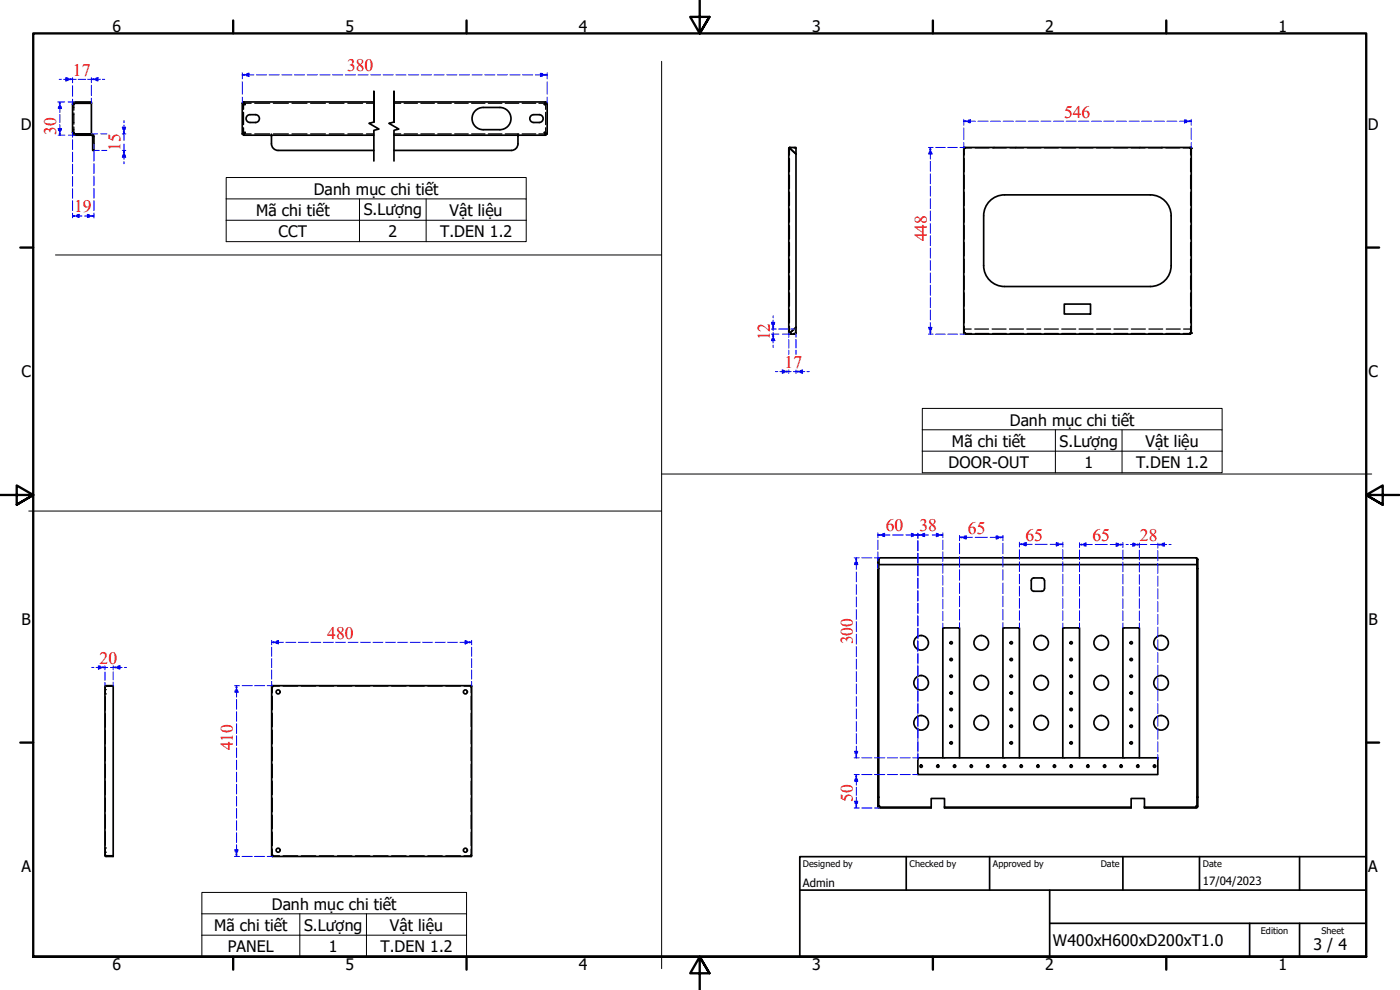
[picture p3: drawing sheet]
<svg xmlns="http://www.w3.org/2000/svg" width="420mm" height="297mm" viewBox="0 0 420 297" stroke-linecap="round" stroke-linejoin="round" font-family="sans-serif">
<!-- layer: Hidden (ISO) -->
<g fill="none" stroke="#000" stroke-width=".38">
<path d="M21.8 38.9h.1M21.8 32.2h.1M21.8 36.8h.1M21.8 34.4h.1M21.8 39.7h.1M21.8 31.4h.1M22 39.7l.2 .2M22 38.9h.2M22 32.2h.2M22 36.8h.2M22 34.4h.2M22.2 31.2v1.9"/>
<path d="M22.2 33.9v3.4M22.2 38.1v1.8M22.2 31.2l-.2 .2M22.2 40l.1 .1M22.3 31l-.1 .2M22.5 31l-.1 .1M73.1 38.3v1.9h2.3M73.1 33.7v3.7M75.4 31h-2.3v1.8M76.5 31h4.5M82 31h4.6M87.6 31h4.5"/>
<path d="M93.2 31h4.5M98.8 31h4.5M104.4 31h4.4M110 31h2.2M118.2 31h2.1M121.3 31h4M126.3 31h4.1M131.4 31h4M136.5 31h4M141.5 31h4M146.6 31h4M151.6 31h4.1"/>
<path d="M156.7 31h4.1M161.7 31h2.1v1.8M163.8 33.7v3.7M163.8 38.3v1.9h-2.1M22.4 40.1l.1 .1M76.5 40.2h4.5M81.5 40.2v.1M81.5 40.4v.2M82 40.2h4.6M87.6 40.2h4.5M93.2 40.2h4.5M98.8 40.2h4.5"/>
<path d="M104.4 40.2h4.4M110 40.2h2.2M118.2 40.2h2.1M121.3 40.2h4M126.3 40.2h4.1M131.4 40.2h4M136.5 40.2h4M141.5 40.2h4M146.6 40.2h4M151.6 40.2h4.1M155.4 40.2v.1M155.4 40.4v.2"/>
<path d="M156.7 40.2h4.1M236.7 58.5h.2M236.9 44.5v2M236.9 47.5v4M236.9 52.6v4M236.9 57.6v4M237 44.4h.6M238.3 44.4h.6M238.4 44.3v.1M289.2 46.2h.2M289.2 44.5h.2M289.4 44.5h.1"/>
<path d="M289.4 44.5v2M289.4 47.5v4M289.4 52.6v4M289.4 57.6v4M289.5 44.4h2.1M292.7 44.4h4.1M297.9 44.4h4.1M298.2 44.3v.1M303.1 44.4h4.1M304.7 44.3v.1M308.3 44.4h4.1M313.4 44.4h4.2"/>
<path d="M318.6 44.4h4.2M323.8 44.4h4.2M329.1 44.4h4.1M334.3 44.4h4.2M339.5 44.4h4.2M341.9 44.3v.1M344.7 44.4h4.2M348.5 44.3v.1M349.9 44.4h4.2M355.1 44.4h2.1M357.2 44.5h.1M357.3 44.5v2"/>
<path d="M357.3 47.5v4M357.3 52.6v4M357.3 57.6v4M357.3 44.5h.2M357.3 46.2h.2M236.9 62.7v4M236.9 67.7v4M236.9 72.8v4M236.9 77.8v4M289.4 62.7v4M289.4 67.7v4M289.4 72.8v4"/>
<path d="M289.4 77.8v4M357.3 62.7v4M357.3 67.7v4M357.3 72.8v4M357.3 77.8v4M236.7 91.2h.2M236.7 94.2h.2M236.7 86h.2M236.9 82.8v4.1M236.9 87.9v4M236.9 92.9v4M236.9 97.9v2"/>
<path d="M238.7 99.9l.1 .1M238.7 99.9v.1M238.7 99.6v.3M238.9 98.7h-.2v.4M289.4 98.2h.1M289.2 99.9h.2M289.4 99.9h.1M289.4 98.7h2.1M289.4 82.8v4.1M289.4 87.9v4M289.4 92.9v4M289.4 97.9v2"/>
<path d="M289.4 100l.1 .3M292.5 98.7h4.2M297.8 98.7h4.1M303 98.7h4.1M308.2 98.7h4.2M313.4 98.7h4.2M318.6 98.7h4.2M323.8 98.7h4.2M329.1 98.7h4.2M334.3 98.7h4.2M339.5 98.7h4.2M344.8 98.7h4.1"/>
<path d="M350 98.7h4.2M355.2 98.7h2.1M357.2 99.9h.1M357.3 100l-.1 .3M357.3 98.2h.2M357.3 99.9h.2M357.3 82.8v4.1M357.3 87.9v4M357.3 92.9v4M357.3 97.9v2M237 100.1h.6M238.1 100.1h.5"/>
<path d="M238.6 100.1h.1M238.6 100.1v.2M289.5 100.1h2.1M292.7 100.1h4.1M297.9 100.1h4.1M303.1 100.1h4.1M308.3 100.1h4.1M313.4 100.1h4.2M318.6 100.1h4.2M323.8 100.1h4.2M329.1 100.1h4.1M334.3 100.1h4.2"/>
<path d="M339.5 100.1h4.2M344.7 100.1h4.2M349.9 100.1h4.2M355.1 100.1h2.1M31.5 206h.2M31.5 206.9h.1M31.5 208.2h.1M31.6 209v4.1M31.6 214.1v4.1M31.6 219.2v4M31.7 205.9l-.1 2.1M31.7 205.9h.1"/>
<path d="M31.8 205.9h-.1M81.7 208.9v4.1M81.7 214v4M81.7 219.1v4.1M83.9 205.9h-2.2v2M85 205.9h4.3M90.4 205.9h4.3M95.8 205.9h4.3M101.3 205.9h4.3M106.7 205.9h4.3M112.1 205.9h4.4M117.5 205.9h4.4"/>
<path d="M122.9 205.9h4.4M128.4 205.9h4.3M133.8 205.9h4.4M139.3 205.9h2.1v2M141.4 208.9v4.1M141.4 214v4M141.4 219.1v4.1M31.6 224.2v4.1M31.6 229.3v4M31.6 234.4v4M31.6 239.4v4M81.7 224.2v4.1"/>
<path d="M81.7 229.3v4M81.7 234.4v4M81.7 239.4v4.2M141.4 224.2v4.1M141.4 229.3v4M141.4 234.4v4M141.4 239.4v4.2M31.5 256.7h.1M31.5 254.4h.1M31.5 255.7h.1M31.6 256.7h.1M31.6 244.5v4"/>
<path d="M31.6 249.5v4.1M31.6 254.6v2.1M31.7 256.8h.1M81.7 254.7v2.1h2.2M81.7 244.6v4.1M81.7 249.7v4M85 256.8h4.3M90.4 256.8h4.3M95.8 256.8h4.3M101.3 256.8h4.3M106.7 256.8h4.3M112.1 256.8h4.4"/>
<path d="M117.5 256.8h4.4M122.9 256.8h4.4M128.4 256.8h4.3M133.8 256.8h4.4M141.4 244.6v4.1M141.4 249.7v4M141.4 254.7v2.1h-2.1"/>
</g>
<g fill="#000">
<circle cx="238.4" cy="44.2" r=".19"/>
<circle cx="289.4" cy="44.5" r=".19"/>
<circle cx="289.5" cy="44.5" r=".19"/>
<circle cx="298.2" cy="44.2" r=".19"/>
<circle cx="304.7" cy="44.2" r=".19"/>
<circle cx="341.9" cy="44.2" r=".19"/>
<circle cx="348.5" cy="44.2" r=".19"/>
<circle cx="357.3" cy="44.5" r=".19"/>
<circle cx="289.4" cy="99.9" r=".19"/>
<circle cx="289.5" cy="99.9" r=".19"/>
<circle cx="357.3" cy="99.9" r=".19"/>
<circle cx="31.6" cy="206" r=".19"/>
<circle cx="31.6" cy="206.9" r=".19"/>
<circle cx="31.6" cy="208.2" r=".19"/>
<circle cx="31.6" cy="255.7" r=".19"/>
<circle cx="31.6" cy="254.4" r=".19"/>
<circle cx="31.6" cy="256.7" r=".19"/>
</g>
<!-- layer: Visible (ISO) -->
<g fill="none" stroke="#000" stroke-width=".51">
<path d="M21.8 31.4v8.3M22.5 31v-.4h4.9v.4M22.5 31l-.7 .4M22.5 30.6a.67 .67 0 0 0-.7 .8M22.5 31h-.2M22.5 31h4.9M27.4 31v9.2h-4.9v.4h4.9v-.4h-4.9M72.7 31v9.2M73.1 30.6l.4 .8-.3-.4 .3 .4-.8-.4M73.1 30.6v.4h-.4M73.1 30.6h39.1M74.3 34.6a4.2 4.2 0 0 1 2.7-.1 1.17 1.17 0 0 1 .8 1.3 1.17 1.17 0 0 1-1.1 1h-1.7a1.17 1.17 0 0 1-1.1-.9 1.17 1.17 0 0 1 .4-1.3z"/>
<path d="M118.2 30.6h45.6M150 38.9a3.3 3.3 0 0 0 3.4-3.3 3.3 3.3 0 0 0-3.3-3.4h-5.1a3.3 3.3 0 0 0-3.3 3.4 3.3 3.3 0 0 0 3.3 3.3h5.1M159.5 34.6a4 4 0 0 1 2.7-.1 1.18 1.18 0 0 1 .8 1.3 1.18 1.18 0 0 1-1.1 1h-1.7a1.17 1.17 0 0 1-1.1-.9 1.17 1.17 0 0 1 .4-1.3zM163.8 31l-.4 .4 .8-.4M163.8 30.6l-.4 .8 .4-.4M163.8 31h.4M163.8 30.6v.4M164.2 31v9.2M22.3 40.1l.2 .1-.7-.5a.76 .76 0 0 0 .7 .9M27.4 40.2l.6 .2 .2 .5v4.2h-.4v-4.2l-.4-.3M72.7 40.2l.8-.5-.4 .5M72.7 40.2h.4"/>
<path d="M73.1 40.2l.4-.5-.4 .9M73.1 40.6h39.1M73.1 40.2v.4M81.5 40.6v2.5a2 2 0 0 0 2 2M83.4 45.1h28.8M118.2 45.1h35.3M118.2 40.6h45.6M155.4 40.6v2.5a2 2 0 0 1-2 2M163.8 40.2l-.4-.5 .8 .5M163.8 40.2l-.4-.5 .4 .9M163.8 40.2h.4M163.8 40.2v.4"/>
<path d="M236.7 44.5h.3M236.7 44.5v55.4M237 44.2l-.3 .3M237 44.4l-.1 .1M237 44.2h1.9v54M237 44.2v.2M237 44.5l1.9 1.7M289.2 44.5v55.4M289.5 44.2l-.3 .3M289.5 44.4l-.3 .1M289.5 44.2v.3h-.3M289.5 44.2h67.7"/>
<path d="M345.2 58.5a6.3 6.3 0 0 1 6.3 6.2v15M345.2 58.5h-43.7a6.3 6.3 0 0 0-6.3 6.2v15M357.2 44.2l.3 .3M357.2 44.4l.3 .1M357.2 44.2v.3h.3M357.5 44.5v55.4M295.2 79.7a6.3 6.3 0 0 0 6.3 6.3h43.7M351.5 79.7a6.3 6.3 0 0 1-6.3 6.3M236.7 99.9l.3 .3M236.7 99.9h.3M236.9 99.9l.1 .2M238.9 98.2v1.7l-.3 .4 .3-.4"/>
<path d="M238.9 98.2l-1.9 1.7M289.2 99.9l.3 .4M289.2 99.9h.3v.4M289.2 99.9h.2M289.4 99.9l.1 .2M289.4 99.9v.1M319.4 91.2h7.9v3h-7.9zM357.3 99.9l-.1 .2M357.3 99.9h.2M357.3 99.9v.1M357.5 99.9l-.3 .4M357.5 99.9h-.3v.4"/>
<path d="M237 100.1v.2M237 100.3h1.6M289.5 100.3h67.7M263.5 167.9h.2v1.5h95.5v-1.5v2.7h.3v-2.7M263.5 167.9v2.7h.2v-2.7M263.8 167.8l-.1 .1M264 167.4l-.5 .5M264 167.4l-.2 .4M264 167.4h95M309.5 174.2v2.4a.79 .79 0 0 0 .8 .8M310.3 173.4h2.3a.79 .79 0 0 1 .8 .8M310.3 173.4a.79 .79 0 0 0-.8 .8"/>
<path d="M313.5 174.2l-.1 2.4a.79 .79 0 0 1-.8 .8h-2.3M359 167.4l.5 .5M359 167.4l.2 .5M359.2 167.8l.3 .1M283 188.4h5v39h-5zM301 188.4h4.9v39h-4.9zM319 188.4h5v39h-5zM337 188.4h4.9v39h-4.9zM31.5 206v50.7M31.7 205.9h.1M31.8 205.9l-.3 .1M31.8 205.7l-.3 .3"/>
<path d="M31.8 205.9h2.2M34 205.9h-2.2h2.2M34 205.9v50.9h-2.2M81.5 205.9l.4 .1-.2-.1M81.5 205.9v50.9M81.5 205.9h.2M81.7 205.7l.2 .3-.2-.1M81.7 205.7h59.7M81.7 205.7v.2M141.4 205.7l-.1 .3 .2-.1M141.4 205.7l.1 .2M141.5 205.9v50.9"/>
<path d="M263.5 239.2h.2zM283 227.4h-7.5v5h72v-5h-5.6M288 227.4h13M305.9 227.4h13.1M324 227.4h13M359.2 239.2h.3zM31.5 256.7l.3 .1M31.5 256.7l.3 .3M31.7 256.8h.1M31.8 256.8h2.2v.2h-2.2zM81.5 256.8l.4-.1-.2 .1M81.5 256.8h.2"/>
<path d="M81.7 256.8l.2-.1-.2 .3M81.7 257h59.7M81.7 256.8v.2M141.4 256.8l-.1-.1 .2 .1M141.4 256.8l-.1-.1 .1 .3M141.4 256.8h.1M141.4 256.8v.2M263.7 241.9h.3zM263.9 242.1l-.2-.2v-71.3h-.2v71.3l.4 .5M264 241.9v.3h15.5M279.5 242.2v-2.6h4v2.8h56v-.2M279.5 242.2v.2h-15.5"/>
<path d="M283.5 242.2h56M339.5 242.2v-2.6h4v2.8h15.5M359 241.9h.2zM359 241.9v.3h-15.5M359.2 241.9l-.2 .2M359.2 241.9v-71.3h.3v71.3l-.5 .5"/>
<circle cx="276.4" cy="192.9" r="2.19"/>
<circle cx="285.5" cy="197.9" r=".35"/>
<circle cx="285.5" cy="192.9" r=".35"/>
<circle cx="294.5" cy="192.9" r="2.19"/>
<circle cx="303.5" cy="197.9" r=".35"/>
<circle cx="303.5" cy="192.9" r=".35"/>
<circle cx="312.5" cy="192.9" r="2.19"/>
<circle cx="321.5" cy="197.9" r=".35"/>
<circle cx="321.5" cy="192.9" r=".35"/>
<circle cx="330.5" cy="192.9" r="2.19"/>
<circle cx="339.5" cy="197.9" r=".35"/>
<circle cx="339.5" cy="192.9" r=".35"/>
<circle cx="348.5" cy="192.9" r="2.19"/>
<circle cx="83.5" cy="207.6" r=".6"/>
<circle cx="139.7" cy="207.6" r=".6"/>
<circle cx="276.4" cy="216.9" r="2.19"/>
<circle cx="276.4" cy="204.9" r="2.19"/>
<circle cx="285.5" cy="212.9" r=".35"/>
<circle cx="285.5" cy="217.9" r=".35"/>
<circle cx="285.5" cy="202.9" r=".35"/>
<circle cx="285.5" cy="207.9" r=".35"/>
<circle cx="294.5" cy="216.9" r="2.19"/>
<circle cx="294.5" cy="204.9" r="2.19"/>
<circle cx="303.5" cy="212.9" r=".35"/>
<circle cx="303.5" cy="217.9" r=".35"/>
<circle cx="303.5" cy="207.9" r=".35"/>
<circle cx="303.5" cy="202.9" r=".35"/>
<circle cx="312.5" cy="216.9" r="2.19"/>
<circle cx="312.5" cy="204.9" r="2.19"/>
<circle cx="321.5" cy="212.9" r=".35"/>
<circle cx="321.5" cy="217.9" r=".35"/>
<circle cx="321.5" cy="207.9" r=".35"/>
<circle cx="321.5" cy="202.9" r=".35"/>
<circle cx="330.5" cy="216.9" r="2.19"/>
<circle cx="330.5" cy="204.9" r="2.19"/>
<circle cx="339.5" cy="212.9" r=".35"/>
<circle cx="339.5" cy="207.9" r=".35"/>
<circle cx="339.5" cy="202.9" r=".35"/>
<circle cx="339.5" cy="217.9" r=".35"/>
<circle cx="348.5" cy="216.9" r="2.19"/>
<circle cx="348.5" cy="204.9" r="2.19"/>
<circle cx="276.4" cy="229.9" r=".35"/>
<circle cx="281.5" cy="229.9" r=".35"/>
<circle cx="285.5" cy="222.9" r=".35"/>
<circle cx="286.5" cy="229.9" r=".35"/>
<circle cx="291.5" cy="229.9" r=".35"/>
<circle cx="296.4" cy="229.9" r=".35"/>
<circle cx="301.5" cy="229.9" r=".35"/>
<circle cx="303.5" cy="222.9" r=".35"/>
<circle cx="306.5" cy="229.9" r=".35"/>
<circle cx="311.5" cy="229.9" r=".35"/>
<circle cx="316.5" cy="229.9" r=".35"/>
<circle cx="321.5" cy="229.9" r=".35"/>
<circle cx="321.5" cy="222.9" r=".35"/>
<circle cx="326.5" cy="229.9" r=".35"/>
<circle cx="331.5" cy="229.9" r=".35"/>
<circle cx="336.5" cy="229.9" r=".35"/>
<circle cx="339.5" cy="222.9" r=".35"/>
<circle cx="341.5" cy="229.9" r=".35"/>
<circle cx="346.5" cy="229.9" r=".35"/>
<circle cx="83.5" cy="255.1" r=".6"/>
<circle cx="139.7" cy="255.1" r=".6"/>
</g>
<g fill="#000">
<circle cx="237" cy="44.2" r=".25"/>
<circle cx="289.2" cy="44.5" r=".25"/>
<circle cx="289.4" cy="44.5" r=".25"/>
<circle cx="357.3" cy="44.5" r=".25"/>
<circle cx="357.5" cy="44.5" r=".25"/>
<circle cx="289.2" cy="99.9" r=".25"/>
<circle cx="289.4" cy="99.9" r=".25"/>
<circle cx="357.3" cy="99.9" r=".25"/>
<circle cx="357.5" cy="99.9" r=".25"/>
<circle cx="263.7" cy="167.9" r=".25"/>
<circle cx="359.2" cy="167.9" r=".25"/>
</g>
<!-- layer: Break Line (ISO) -->
<path d="M112.2 36.6v-9.2v9.2l-1.5 .4 3 1.7-1.5 .4v9.2M118.2 36.6v-9.2v9.2l-1.5 .4 3 1.7-1.5 .4v9.2" fill="none" stroke="#000" stroke-width=".51"/>
<!-- layer: Symbol (ISO) -->
<g fill="none" stroke="#000" stroke-width=".3">
<path d="M67.9 59.7v-6.4h90v6.4M67.9 59.7h90v6.4M67.9 59.7v12.8h90v-6.4M107.9 59.7v12.8M127.9 59.7v12.8M67.9 66.1h90M276.8 129v-6.5h90v6.5M276.8 129h90v6.4M276.8 129v12.8h90v-6.4M276.8 135.4h90M316.7 129v12.8M336.7 129v12.8"/>
<path d="M60.6 274.2v-6.4h79.4v6.4M60.6 274.2h79.4v6.4M60.6 274.2v12.9h79.4v-6.5M90 274.2v12.9M110 274.2v12.9M60.6 280.6h79.4"/>
</g>
<!-- layer: Border (ISO) -->
<g fill="none" stroke="#000" stroke-width=".7">
<path d="M70 6.1v3.9M140 6.1v3.9M210 0v10l-2.9-4.9h5.8l-2.9 4.9 2.9-4.9M280 6.1v3.9M350 6.1v3.9M6.1 74.3h3.9M410 74.3h3.9M0 148.5h10l-5-2.8v5.7l5-2.9-5 2.9M420 148.5h-10l5-2.8v5.7l-5-2.9 5 2.9M6.1 222.8h3.9M410 222.8h3.9M10 287.1v-277.1h400v277.1h-400h400"/>
<path d="M70 287.1v3.8M140 287.1v3.8M212.9 292l-2.9-4.9 2.9 4.9h-5.8l2.9-4.9v9.9M280 287.1v3.8M350 287.1v3.8"/>
</g>
<!-- layer: Title (ISO) -->
<path d="M240 257h170v30.1h-170zM272 257v10.1M297 257v10.1M337 257v10.1M360 257v10.1M390 257v10.1M240 267.1h170M315 277h95M315 267.1v20M375 277v10.1M390 277v10.1" fill="none" stroke="#000" stroke-width=".51"/>
<!-- layer: Sketch Geometry (ISO) -->
<path d="M198.6 18.4v272.2M16.6 76.5h182M8.6 153.3h190M198.6 142.2h213.1" fill="none" stroke="#000" stroke-width=".3"/>
<!-- layer: Dimension (ISO) -->
<path d="M81.5 192.7h.7M82.9 192.7h.7" fill="none" stroke="#00f" stroke-width=".3"/>
<path d="M81.5 192.7l2.1-.5v1z" fill="#00f"/>
<path d="M82.2 192.5l-.7 .2 .7 .2M82.9 192.4l.7-.2v.3M83.6 192.9v.3l-.7-.2M139.6 192.7h.6M140.9 192.7h.6" fill="none" stroke="#00f" stroke-width=".3"/>
<path d="M139.6 192.2l1.9 .5-1.9 .5z" fill="#00f"/>
<g fill="none" stroke="#00f" stroke-width=".3">
<path d="M81.5 192.1v1.4M81.5 194.2v2.7M81.5 197.6v2.7M83.6 192.7h1.4M85.8 192.7h3M89.5 192.7h3M93.3 192.7h3M97 192.7h3M100.7 192.7h3M104.5 192.7h2.9M108.2 192.7h3M112 192.7h2.9"/>
<path d="M115.7 192.7h3M119.4 192.7h3M123.1 192.7h3M126.9 192.7h3M130.6 192.7h3M134.4 192.7h3M138 192.7h1.6M139.6 192.9v.3l.6-.2M140.2 192.4l-.6-.2v.3M140.9 192.5l.6 .2-.6 .2M141.5 192.1v1.4M141.5 194.2v2.7"/>
<path d="M141.5 197.6v2.7M71 205.7v.7M71 207.1v.6M81.5 201v2.8M81.5 204.5v1.4M141.5 201v2.8M141.5 204.5v1.4"/>
</g>
<path d="M71 205.7l.4 2h-.9z" fill="#00f"/>
<path d="M70.6 207.1l-.1 .6h.3M70.8 206.4l.2-.7 .1 .7M71.3 207.1l.1 .6h-.3M71 254.9v.7M71 256.3v.7" fill="none" stroke="#00f" stroke-width=".3"/>
<path d="M70.5 254.9h.9l-.4 2.1z" fill="#00f"/>
<g fill="none" stroke="#00f" stroke-width=".3">
<path d="M29.5 200.3h.7M30.9 200.3h.6M70.4 205.7h1.5M71 207.7v1.5M71 209.9v2.9M71 213.5v2.9M71 217.2v2.9M72.6 205.7h3.1M76.4 205.7h3M80.2 205.7h1.5M71 220.8v2.9M71 224.4v2.9"/>
<path d="M71 228.1v2.8M71 231.7v2.9M71 235.3v2.9M71 238.9v3M70.4 257h1.5M70.8 256.3l.2 .7 .1-.7M70.8 254.9h-.3l.1 .7M71 242.6v2.9M71 246.2v3M71 249.9v2.9M71 253.5v1.4M71.1 254.9h.3l-.1 .7"/>
<path d="M72.6 257h3.1M76.4 257h3M80.2 257h1.5"/>
</g>
<path d="M29.5 199.8l2 .5-2 .5z" fill="#00f"/>
<path d="M30.2 199.9l-.7-.1v.3M29.5 200.4v.4l.7-.2M30.9 200.1l.6 .2-.6 .1M34 200.3h.7M35.3 200.3h.7" fill="none" stroke="#00f" stroke-width=".3"/>
<path d="M34 200.3l2-.5v1z" fill="#00f"/>
<g fill="none" stroke="#00f" stroke-width=".3">
<path d="M232 100.3v.6M232 101.6v.6M31.5 199.8v1.2M34 199.8v1.2M35.3 199.9l.7-.1v.3M27.5 200.3h.7M28.8 200.3h.7M31.5 200.3h.8M31.5 201.6v2.5M31.5 204.8v1.2M33.1 200.3h.9M34 201.6v2.4"/>
<path d="M34 204.6v1.3M34.7 200.1l-.7 .2 .7 .1M36 200.4v.4l-.7-.2M36 200.3h.6M37.3 200.3h.7"/>
</g>
<path d="M232 100.3l.5 1.9h-1z" fill="#00f"/>
<path d="M232 96.7v.7M232 98v.7M231.7 101.6l-.2 .6h.4M231.9 100.9l.1-.6 .2 .6M232.3 101.6l.2 .6h-.3" fill="none" stroke="#00f" stroke-width=".3"/>
<path d="M231.5 96.7h1l-.5 2z" fill="#00f"/>
<g fill="none" stroke="#00f" stroke-width=".3">
<path d="M231.5 98.7h1.5M231.9 98l.1 .7 .2-.7M231.9 96.7h-.4l.2 .7M232 94.7v.7M232 96.1v.6M232 98.7v.5M232 99.7v.6M232.2 96.7h.3l-.2 .7M233.7 98.7h2.8M237.3 98.7h1.4M231.5 100.3h2.2M232 102.2v.7"/>
<path d="M232 103.6v.7M234.8 111.5h.6M234.8 100.3h2.2M236.1 111.5h.6"/>
</g>
<path d="M234.8 111l1.9 .5-1.9 .5z" fill="#00f"/>
<path d="M234.8 111.6v.4l.6-.2M235.4 111.2l-.6-.2v.3M236.1 111.3l.6 .2-.6 .1M238.9 111.5h.6M240.2 111.5h.7" fill="none" stroke="#00f" stroke-width=".3"/>
<path d="M238.9 111.5l2-.5v1z" fill="#00f"/>
<g fill="none" stroke="#00f" stroke-width=".3">
<path d="M279.2 44.2v.7M279.2 45.6v.6M236.7 99.9v1.3M238.9 99.9v1.3M232.7 111.5h.7M234.1 111.5h.7M236.7 111.5h.7M236.7 101.8v2.6M236.7 105.1v1.2M236.7 111v.4M236.7 111.7v.4M238.1 111.5h.8"/>
<path d="M238.9 101.8v2.6M238.9 105.1v1.2M238.9 111v.4M238.9 111.7v.4M239.5 111.3l-.6 .2 .6 .1M240.2 111.2l.7-.2v.3M240.9 111.6v.4l-.7-.2M240.9 111.5h.7M242.2 111.5h.7"/>
</g>
<path d="M279.2 44.2l.5 2h-1z" fill="#00f"/>
<path d="M278.9 45.6l-.2 .6h.3M279 44.9l.2-.7 .2 .7M279.5 45.6l.2 .6h-.3M279.2 98.2v.7M279.2 99.6v.7" fill="none" stroke="#00f" stroke-width=".3"/>
<path d="M278.7 98.2h1l-.5 2.1z" fill="#00f"/>
<g fill="none" stroke="#00f" stroke-width=".3">
<path d="M19.7 23.8h.7M21.1 23.8h.7M278.6 44.2h1.4M279.2 46.2v1.5M279.2 48.4v3M279.2 52.2v3M279.2 55.9v3M279.2 59.6v3M280.8 44.2h2.9M284.4 44.2h2.9M288.1 44.2h1.4M279.2 63.3v3"/>
<path d="M279.2 67v3M279.2 70.7v3M279.2 74.5v3M279.2 78.2v2.9M279 99.6l.2 .7 .2-.7M279 98.2h-.3l.2 .7M279.2 81.9v3M279.2 85.6v3M279.2 89.3v3M279.2 93v3M279.2 96.8v1.4M279.4 98.2h.3l-.2 .7"/>
<path d="M278.6 100.3h1.4M280.8 100.3h2.9M284.4 100.3h2.9M288.1 100.3h1.4"/>
</g>
<path d="M19.7 23.3l2.1 .5-2.1 .5z" fill="#00f"/>
<path d="M19.7 23.9v.4l.7-.2M20.4 23.5l-.7-.2v.3M21.1 23.6l.7 .2-.7 .1M27.4 23.8h.7M28.8 23.8h.6" fill="none" stroke="#00f" stroke-width=".3"/>
<path d="M27.4 23.8l2-.5v1z" fill="#00f"/>
<g fill="none" stroke="#00f" stroke-width=".3">
<path d="M17.8 23.8h.6M18 30.6v.6M18 31.9v.7M19.1 23.8h.6M21.8 23.8h1.1M21.8 23.3v1.6M21.8 25.7v3.2M21.8 29.8v1.6M23.4 23.8h2.3M26.3 23.8h1.1M27.4 23.3v1.5M27.4 25.6v3.1"/>
<path d="M27.4 29.4v1.6M28.1 23.6l-.7 .2 .7 .1M28.8 23.5l.6-.2v.3M29.4 23.9v.4l-.6-.2M29.4 23.8h.7M30.7 23.8h.7"/>
</g>
<path d="M18 30.6l.5 2h-1z" fill="#00f"/>
<path d="M17.6 31.9l-.1 .7h.3M17.8 31.2l.2-.6 .1 .6M18 38.6v.6M18 39.9v.7M18.3 31.9l.2 .7h-.4" fill="none" stroke="#00f" stroke-width=".3"/>
<path d="M17.5 38.6h1l-.5 2z" fill="#00f"/>
<path d="M17.3 30.6h2.1M17.8 39.9l.2 .7 .1-.7M17.8 38.6h-.3l.1 .6M18 32.6v1.2M18 34.3v2.5M18 37.4v1.2M18.1 38.6h.4l-.2 .6M20.4 30.6h2.1M17.5 40.6h2M20.5 40.6h2M21.8 64.8h.6M23.1 64.8h.6" fill="none" stroke="#00f" stroke-width=".3"/>
<path d="M21.8 64.8l1.9-.5v1z" fill="#00f"/>
<path d="M22.4 64.6l-.6 .2 .6 .1M23.1 64.4l.6-.1v.3M23.7 64.9v.4l-.6-.2M26.2 64.8h.7M27.6 64.8h.6" fill="none" stroke="#00f" stroke-width=".3"/>
<path d="M26.2 64.3l2 .5-2 .5z" fill="#00f"/>
<g fill="none" stroke="#00f" stroke-width=".3">
<path d="M21.8 39.7v1.5M37.2 38.1v.7M37.2 39.5v.7M21.8 42v2.9M21.8 45.6v3M21.8 49.3v2.9M21.8 52.9v3M21.8 56.6v2.9M28.2 43.2v1.4M28.2 45.4v3M28.2 49.1v3M28.2 52.8v2.9"/>
<path d="M28.2 56.5v3M21.8 60.2v3M21.8 63.9v1.5M23.7 64.8h.9M25.4 64.8h.8M26.2 64.9v.4l.7-.2M26.9 64.4l-.7-.1v.3M27.6 64.6l.6 .2-.6 .1M28.2 60.2v3M28.2 63.9v1.5"/>
</g>
<path d="M36.7 38.1h1l-.5 2.1z" fill="#00f"/>
<path d="M37 39.5l.2 .7 .1-.7M37 38.1h-.3l.2 .7M37.3 38.1h.4l-.2 .7M37.2 45.1v.7M37.2 46.5v.7" fill="none" stroke="#00f" stroke-width=".3"/>
<path d="M37.2 45.1l.5 2.1h-1z" fill="#00f"/>
<g fill="none" stroke="#00f" stroke-width=".3">
<path d="M37.2 36.2v.6M37.2 37.5v.6M72.7 22.5h.7M74 22.5h.7M27.4 40.2h1.9M28.2 45.1h1.6M30.2 40.2h1.9M30.5 45.1h1.6M36.7 45.1h.4M36.7 40.2h.4M36.9 46.5l-.2 .7h.3M37 45.8l.2-.7 .1 .7"/>
<path d="M37.2 40.2v1.9M37.2 43.2v1.9M37.2 47.2v.6M37.2 48.5v.6M37.4 45.1h.4M37.4 40.2h.4M37.5 46.5l.2 .7h-.4"/>
</g>
<path d="M72.7 22.5l2-.5v1z" fill="#00f"/>
<path d="M73.4 22.3l-.7 .2 .7 .1M74 22.1l.7-.1v.3M74.7 22.6v.4l-.7-.2M162.2 22.5h.7M163.5 22.5h.7" fill="none" stroke="#00f" stroke-width=".3"/>
<path d="M162.2 22l2 .5-2 .5z" fill="#00f"/>
<g fill="none" stroke="#00f" stroke-width=".3">
<path d="M72.7 21.8v1.9M72.7 24.6v3.6M72.7 29.1v1.9M74.7 22.5h1.5M77 22.5h3M80.8 22.5h3M84.6 22.5h3M88.4 22.5h3M92.2 22.5h3M96 22.5h3.1M99.8 22.5h3.1M103.6 22.5h3.1"/>
<path d="M107.4 22.5h3.1M111.3 22.5h2.9M115 22.5h3M118.8 22.5h3.1M122.6 22.5h3.1M126.4 22.5h3.1M130.2 22.5h3.1M134 22.5h3.1M137.9 22.5h3M141.7 22.5h3M145.5 22.5h3M149.3 22.5h3"/>
<path d="M153 22.5h3.1M156.8 22.5h3.1M160.7 22.5h1.5M162.2 22.6v.4l.7-.2M162.9 22.1l-.7-.1v.3M163.5 22.3l.7 .2-.7 .1M164.2 21.8v1.9M164.2 24.6v3.6M164.2 29.1v1.9M289.2 36.4h.7M290.6 36.4h.6"/>
</g>
<path d="M289.2 36.4l2-.5v1z" fill="#00f"/>
<path d="M289.9 36.2l-.7 .2 .7 .2M290.6 36.1l.6-.2v.3M291.2 36.6v.3l-.6-.1M355.5 36.4h.7M356.8 36.4h.7" fill="none" stroke="#00f" stroke-width=".3"/>
<path d="M355.5 35.9l2 .5-2 .5z" fill="#00f"/>
<g fill="none" stroke="#00f" stroke-width=".3">
<path d="M289.2 35.8v1.8M289.2 38.4v3.5M291.2 36.4h1.5M293.5 36.4h3M297.2 36.4h3.1M301.1 36.4h3M304.9 36.4h2.9M308.6 36.4h3.1M312.4 36.4h3M316.2 36.4h3M320 36.4h3M323.7 36.4h3.1"/>
<path d="M327.5 36.4h3M331.3 36.4h3M335.1 36.4h3M338.8 36.4h3.1M342.6 36.4h3M346.4 36.4h3M350.2 36.4h3M353.9 36.4h1.6M355.5 36.6v.3l.7-.1M356.2 36.1l-.7-.2v.3M356.8 36.2l.7 .2-.7 .2M357.5 35.8v1.8"/>
<path d="M357.5 38.4v3.5M289.2 42.8v1.7M357.5 42.8v1.7M257 240.4v.7M257 241.7v.7"/>
</g>
<path d="M256.5 240.4h.9l-.4 2z" fill="#00f"/>
<path d="M257 232.4v.7M257 233.7v.7M256.8 241.7l.2 .7 .1-.7M256.8 240.4h-.3l.1 .7M257.1 240.4h.3l-.1 .7" fill="none" stroke="#00f" stroke-width=".3"/>
<path d="M257 232.4l.4 2h-.9z" fill="#00f"/>
<g fill="none" stroke="#00f" stroke-width=".3">
<path d="M257 167.4v.7M257 168.7v.7M256.3 232.4h1.6M256.6 233.7l-.1 .7h.3M256.8 233.1l.2-.7 .1 .7M257 234.4v1.2M257 236.2v2.4M257 239.2v1.2M257.3 233.7l.1 .7h-.3M258.6 232.4h3.1M262.4 232.4h3.2M266.3 232.4h3.1"/>
<path d="M270.1 232.4h3.1M273.9 232.4h1.6M256.3 242.4h1.6M258.6 242.4h3.1M262.4 242.4h1.6"/>
</g>
<path d="M257 167.4l.4 2h-.9z" fill="#00f"/>
<path d="M256.6 168.7l-.1 .7h.3M256.8 168.1l.2-.7 .1 .7M257.3 168.7l.1 .7h-.3M257 225.4v.6M257 226.7v.7" fill="none" stroke="#00f" stroke-width=".3"/>
<path d="M256.5 225.4h.9l-.4 2z" fill="#00f"/>
<g fill="none" stroke="#00f" stroke-width=".3">
<path d="M256.3 167.4h1.6M257 169.4v1.5M257 171.6v3M257 175.4v3M257 179.1v3M258.6 167.4h3.1M262.4 167.4h1.6M263.5 160.5h.7M264.8 160.5h.7M257 182.9v3M257 186.5v3M257 190.3v3"/>
<path d="M257 194v3M257 197.8v3M257 201.5v3M257 205.2v3M257 209v2.9M257 212.7v3M257 216.5v2.9M256.3 227.4h1.6M256.8 226.7l.2 .7 .1-.7M256.8 225.4h-.3l.1 .6M257 220.1v3.1M257 223.9v1.5"/>
<path d="M257.1 225.4h.3l-.1 .6M258.6 227.4h3.1M262.4 227.4h3.2M266.3 227.4h3.1M270.1 227.4h3.1M273.9 227.4h1.6"/>
</g>
<path d="M263.5 160.5l2-.5v1z" fill="#00f"/>
<path d="M264.2 160.3l-.7 .2 .7 .1M264.8 160.2l.7-.2v.3M265.5 160.6v.4l-.7-.2M273.5 160.5h.6M274.8 160.5h.7" fill="none" stroke="#00f" stroke-width=".3"/>
<path d="M273.5 160l2 .5-2 .5z" fill="#00f"/>
<g fill="none" stroke="#00f" stroke-width=".3">
<path d="M263.5 159.9v1.4M263.5 162v2.9M263.5 165.6v2.9M263.5 169.1v1.5M265.5 160.5h1.6M267.8 160.5h3.3M271.8 160.5h1.7M273.5 160.6v.4l.6-.2M274.1 160.2l-.6-.2v.3M274.8 160.3l.7 .2-.7 .1M275.5 160.5h.7M275.5 160v1.5"/>
<path d="M275.5 162.3v3M275.5 166v3M275.5 169.8v3M275.5 173.6v3M275.5 177.3v3.1M276.8 160.5h.7M275.5 181.1v3M275.5 184.9v3M275.5 188.6v3.1M275.5 192.5v2.9M275.5 196.2v3M275.5 199.9v3.1"/>
<path d="M275.5 203.8v2.9M275.5 207.5v3.1M275.5 211.3v3M275.5 215.1v2.9M275.5 218.8v3.1M275.5 222.6v3M275.5 226.4v1.5"/>
</g>
<path d="M275.5 160.5l2-.5v1z" fill="#00f"/>
<path d="M276.2 160.3l-.7 .2 .7 .1M276.8 160.2l.7-.2v.3M277.5 160.6v.4l-.7-.2M281 160.5h.6M282.3 160.5h.7" fill="none" stroke="#00f" stroke-width=".3"/>
<path d="M281 160l2 .5-2 .5z" fill="#00f"/>
<g fill="none" stroke="#00f" stroke-width=".3">
<path d="M283 159.9v1.4M275.5 160v1.5M275.5 162.2v3M275.5 166v3M275.5 169.7v3M275.5 173.5v3M275.5 177.2v3M277.5 160.5h1.1M279.8 160.5h1.2M281 160.6v.4l.6-.2M281.6 160.2l-.6-.2v.3M282.3 160.3l.7 .2-.7 .1"/>
<path d="M283 162v2.9M283 165.6v2.9M283 169.1v2.9M283 172.7v2.9M283 176.3v2.8M283 179.8v2.9M288 161.2h.7M289.3 161.2h.7M275.5 181v2.9M275.5 184.7v3M275.5 188.5v2.9M275.5 192.2v3"/>
<path d="M275.5 195.9v3M275.5 199.7v3M283 183.4v2.8M283 187v1.4M275.5 203.4v3M275.5 207.2v3M275.5 210.9v3M275.5 214.7v3M275.5 218.4v3M275.5 222.2v3M275.5 225.9v1.5"/>
</g>
<path d="M288 161.2l2-.4v.9z" fill="#00f"/>
<path d="M288.7 161.1l-.7 .1 .7 .2M289.3 160.9l.7-.1v.3M290 161.4v.3l-.7-.1M299 161.2h.7M300.3 161.2h.7" fill="none" stroke="#00f" stroke-width=".3"/>
<path d="M299 160.8l2 .4-2 .5z" fill="#00f"/>
<g fill="none" stroke="#00f" stroke-width=".3">
<path d="M288 160.6v1.6M288 163v3.2M288 167v3.2M288 170.9v3.2M288 174.9v3.2M288 178.9v3.1M290 161.2h1.8M292.7 161.2h3.6M297.2 161.2h1.8M299 161.4v.3l.7-.1M299.7 160.9l-.7-.1v.3M300.3 161.1l.7 .1-.7 .2"/>
<path d="M301 160.6v1.6M301 163v3.2M301 167v3.2M301 170.9v3.2M301 174.9v3.2M301 178.9v3.1M305.9 163.3h.7M307.3 163.3h.7M288 182.9v3.1M288 186.8v1.6M301 182.9v3.1M301 186.8v1.6"/>
</g>
<path d="M305.9 163.3l2.1-.5v1z" fill="#00f"/>
<path d="M306.6 163.1l-.7 .2 .7 .1M307.3 162.9l.7-.1v.3M308 163.4v.4l-.7-.2M317 163.3h.6M318.3 163.3h.7" fill="none" stroke="#00f" stroke-width=".3"/>
<path d="M317 162.8l2 .5-2 .5z" fill="#00f"/>
<g fill="none" stroke="#00f" stroke-width=".3">
<path d="M305.9 162.7v1.4M305.9 164.9v2.9M305.9 168.6v2.9M305.9 172.3v2.9M305.9 175.9v3M305.9 179.6v2.9M308 163.3h1.8M310.6 163.3h3.7M315.2 163.3h1.8M317 163.4v.4l.6-.2M317.6 162.9l-.6-.1v.3M318.3 163.1l.7 .2-.7 .1"/>
<path d="M319 162.7v1.4M319 164.9v2.9M319 168.6v2.9M319 172.3v2.9M319 175.9v3M319 179.6v2.9M335 163.4h.7M336.3 163.4h.7M305.9 183.2v3M305.9 186.9v1.5M319 183.2v3M319 186.9v1.5"/>
</g>
<path d="M335 162.9l2 .5-2 .5z" fill="#00f"/>
<path d="M324 163.4h.6M325.3 163.4h.6M335 163.6v.3l.7-.1M335.7 163.1l-.7-.2v.3M336.3 163.2l.7 .2-.7 .2" fill="none" stroke="#00f" stroke-width=".3"/>
<path d="M324 163.4l1.9-.5v1z" fill="#00f"/>
<g fill="none" stroke="#00f" stroke-width=".3">
<path d="M324 162.8v1.5M324 165v2.9M324 168.6v3M324 172.3v2.9M324 175.9v3M324 179.6v2.9M324.6 163.2l-.6 .2 .6 .2M325.3 163.1l.6-.2v.3M325.9 163.6v.3l-.6-.1M325.9 163.4h1.9M328.7 163.4h3.6M333.2 163.4h1.8"/>
<path d="M337 162.8v1.5M337 165v2.9M337 168.6v3M337 172.3v2.9M337 175.9v3M337 179.6v2.9M340 163.4h.6M341.3 163.4h.6M324 183.2v3M324 186.9v1.5M337 183.2v3M337 186.9v1.5"/>
</g>
<path d="M340 162.9l1.9 .5-1.9 .5z" fill="#00f"/>
<path d="M340 163.6v.3l.6-.1M340.6 163.1l-.6-.2v.3M341.3 163.2l.6 .2-.6 .2M347.5 163.4h.7M348.8 163.4h.7" fill="none" stroke="#00f" stroke-width=".3"/>
<path d="M347.5 163.4l2-.5v1z" fill="#00f"/>
<g fill="none" stroke="#00f" stroke-width=".3">
<path d="M337.9 163.4h.7M339.3 163.4h.7M341.9 163.4h2.3M341.9 162.9v1.4M341.9 165.1v2.9M341.9 168.7v2.9M341.9 172.4v2.9M341.9 176v2.9M341.9 179.6v2.9M345.2 163.4h2.3M347.5 162.9v1.6M347.5 165.2v3.1"/>
<path d="M347.5 169v3.1M347.5 172.8v3.1M347.5 176.6v3.1M348.2 163.2l-.7 .2 .7 .2M348.8 163.1l.7-.2v.3M349.5 163.6v.3l-.7-.1M349.5 163.4h.6M350.8 163.4h.7M341.9 183.3v2.9M341.9 186.9v1.5M347.5 180.5v3.1M347.5 184.3v3.1"/>
<path d="M347.5 188.1v3.1M347.5 191.9v3.1M347.5 195.8v3M347.5 199.6v3.1M347.5 203.4v3.1M347.5 207.2v3.1M347.5 211.1v3M347.5 214.9v3M347.5 218.7v3.1M347.5 222.6v3M347.5 226.4v1.5"/>
</g>
<g font-size="5.3" fill="#f00">
<text x="21.9" y="22.7">17</text>
<text x="104.1" y="21.4">380</text>
<text x="319.3" y="35.4">546</text>
<text x="16.9" y="40.6" transform="rotate(-90 16.9 40.6)">30</text>
<text x="36.1" y="45.3" transform="rotate(-90 36.1 45.3)">15</text>
<text x="22.3" y="63.7">19</text>
<text x="278.1" y="72.4" transform="rotate(-90 278.1 72.4)">448</text>
<text x="231" y="102.1" transform="rotate(-90 231 102.1)">12</text>
<text x="235.5" y="110.4">17</text>
<text x="265.8" y="159.4">60</text>
<text x="276" y="159.4">38</text>
<text x="290.4" y="160.2">65</text>
<text x="307.8" y="162.2">65</text>
<text x="327.9" y="162.4">65</text>
<text x="342.1" y="162.4">28</text>
<text x="98.2" y="191.6">480</text>
<text x="255.9" y="193.3" transform="rotate(-90 255.9 193.3)">300</text>
<text x="29.9" y="199.2">20</text>
<text x="69.9" y="225.2" transform="rotate(-90 69.9 225.2)">410</text>
<text x="255.9" y="240.5" transform="rotate(-90 255.9 240.5)">50</text>
</g>
<g font-size="4.8">
<text x="33.7" y="9.6">6</text>
<text x="103.7" y="9.6">5</text>
<text x="173.7" y="9.6">4</text>
<text x="243.7" y="9.6">3</text>
<text x="313.7" y="9.6">2</text>
<text x="383.7" y="9.6">1</text>
<text x="6.2" y="38.9">D</text>
<text x="410.5" y="38.9">D</text>
<text x="94.2" y="58.4">Danh mục chi tiết</text>
<text x="76.8" y="64.8">Mã chi tiết</text>
<text x="109.2" y="64.6">S.Lượng</text>
<text x="134.9" y="64.8">Vật liệu</text>
<text x="83.6" y="71.1">CCT</text>
<text x="116.6" y="71.1">2</text>
<text x="132.1" y="71.1">T.DEN 1.2</text>
<text x="6.4" y="113.1">C</text>
<text x="410.7" y="113.1">C</text>
<text x="303" y="127.7">Danh mục chi tiết</text>
<text x="285.7" y="134.2">Mã chi tiết</text>
<text x="318" y="134">S.Lượng</text>
<text x="343.8" y="134.2">Vật liệu</text>
<text x="284.7" y="140.4">DOOR-OUT</text>
<text x="325.4" y="140.4">1</text>
<text x="340.9" y="140.4">T.DEN 1.2</text>
<text x="6.4" y="187.4">B</text>
<text x="410.7" y="187.4">B</text>
<text x="6.4" y="261.7">A</text>
<text x="410.7" y="261.7">A</text>
<text x="81.5" y="273">Danh mục chi tiết</text>
<text x="64.3" y="279.4">Mã chi tiết</text>
<text x="91.2" y="279.2">S.Lượng</text>
<text x="117" y="279.4">Vật liệu</text>
<text x="68.4" y="285.6">PANEL</text>
<text x="98.7" y="285.6">1</text>
<text x="114.2" y="285.6">T.DEN 1.2</text>
<text x="316" y="283.8">W400xH600xD200xT1.0</text>
<text x="394.2" y="285">3 / 4</text>
<text x="33.7" y="290.9">6</text>
<text x="103.7" y="290.9">5</text>
<text x="173.7" y="290.9">4</text>
<text x="243.7" y="290.9">3</text>
<text x="313.7" y="290.9">2</text>
<text x="383.7" y="290.9">1</text>
</g>
<g font-size="3.4">
<text x="241" y="266">Admin</text>
<text x="361" y="265.5">17/04/2023</text>
</g>
<g font-size="2.7">
<text x="241" y="260.1">Designed by</text>
<text x="273" y="260.1">Checked by</text>
<text x="298" y="260.1">Approved by</text>
<text x="330.3" y="260">Date</text>
<text x="361" y="260">Date</text>
<text x="378.4" y="280.1">Edition</text>
<text x="396.6" y="280.1">Sheet</text>
</g>
</svg>
